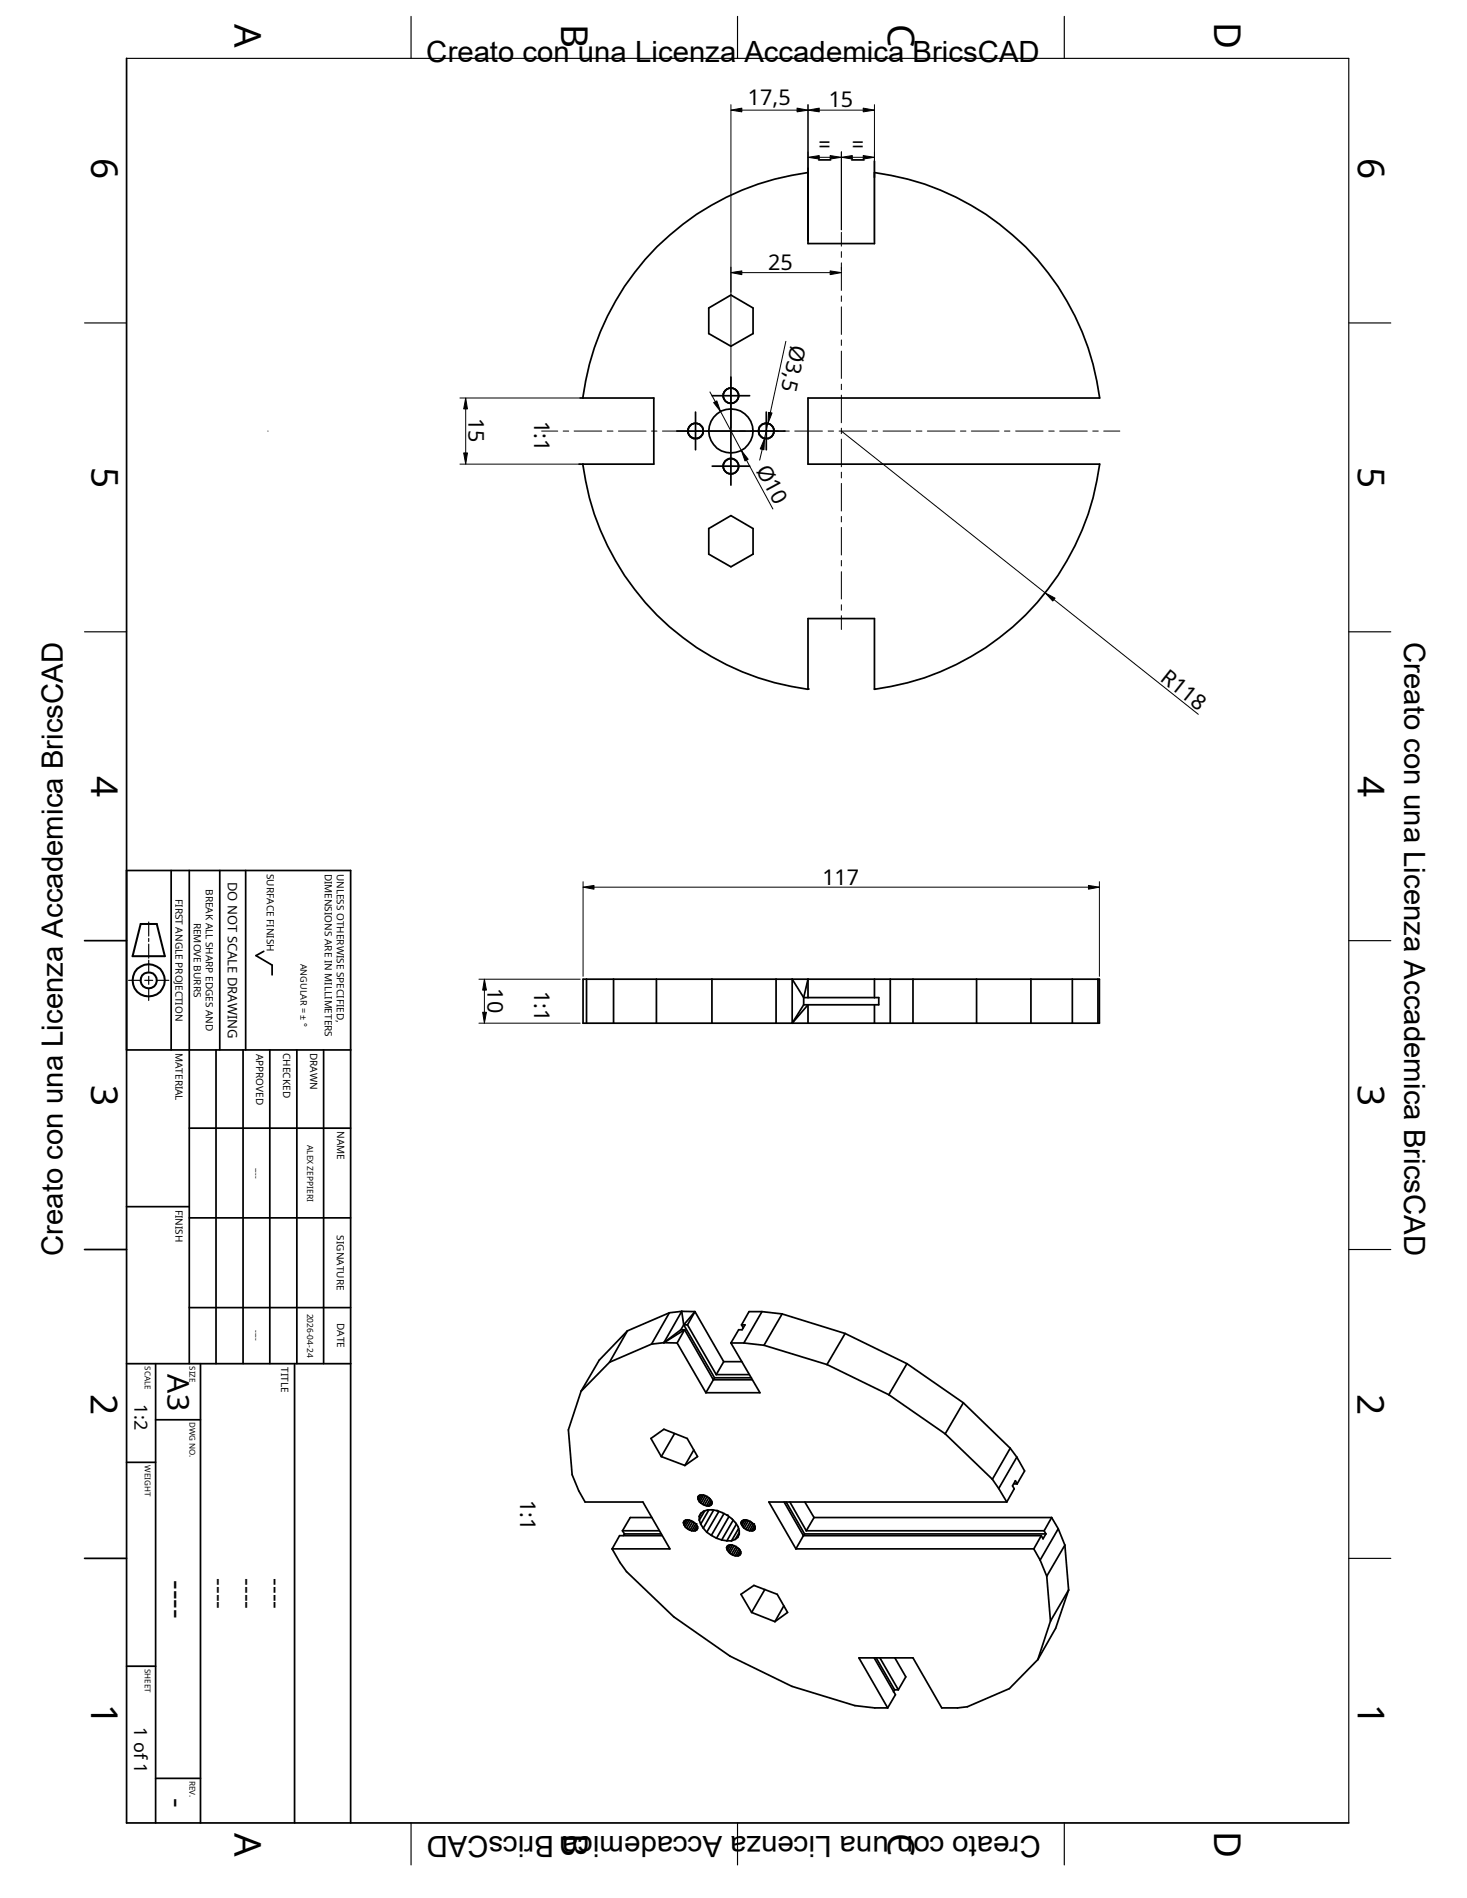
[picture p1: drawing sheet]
<svg xmlns="http://www.w3.org/2000/svg" width="216mm" height="279mm" viewBox="0 0 216 279" stroke-linecap="round" stroke-linejoin="round" font-family="sans-serif">
<g fill="none" stroke="#000" stroke-width=".25">
<path d="M18.6 8.6v259.8h179.9M118.9 25.4a38.4 38.4 0 0 0-33.1 33.2M120.5 23.5h1.8M125.3 23.5h1.9M128.7 23.7v12.2h-9.8v-11.1M128.7 25.4a38.4 38.4 0 0 1 33.1 33.2h-42.9v9.7h42.9a38.4 38.4 0 0 1-33.1 33.2M85.4 58.6h10.8v9.7h-11M104.3 45.3l3.3-1.9 3.2 1.9v3.8l-3.2 1.9-3.3-1.9zM104.8 58.3h5.5M107.6 55.5v15.9M85.8 68.3a38.4 38.4 0 0 0 33.1 33.2M99.6 63.5h15.9"/>
<path d="M102.4 60.7v5.5M104.3 77.8l3.3-1.9 3.2 1.9v3.8l-3.2 1.8-3.3-1.8zM104.8 68.6h5.5M112.8 60.7v5.5M118.9 101.4h.1M118.9 101.4v-10.3h9.8v10.3M128.7 101.4h.1M12.4 138.5h6.2M18.6 128.1h33v140.3M25.2 128.1v26.5M27.9 128.1v72.6M32.3 128.1v26.5"/>
<path d="M36.2 128.1v26.5M18.6 154.6h33M31.8 154.6v46.1M35.8 154.6v46.1M38.8 140l-1.1 .7 2.3 1.4v1.4M39.7 154.6v46.1M43.7 154.6v46.1M47.6 154.6v46.1M85.8 144.1h76v6.5h-76zM86.3 144.1v6.5M90.3 144.1v6.5M96.6 144.1v6.5"/>
<path d="M104.8 144.1v6.5M114.2 144.1v6.5M116.6 150.6l2.3-2.7v2.7M118.3 146.9l.6-2.8v2.8M118.3 146.9h11v1h-11M118.3 146.9v1M118.3 147.9l-1.7 2.7M118.3 146.9l-1.7-2.8v6.5M128.7 144.1v2.8M128.7 147.9v2.7M131 144.1v6.5M134.4 144.1v6.5"/>
<path d="M143.7 144.1v6.5M151.7 144.1v6.5M157.8 144.1v6.5M161.6 144.1v6.5M18.6 177.6h9.3M27.9 166.1h23.7M27.9 179.3h23.7M12.4 183.9h6.2M27.9 192.5h23.7M92.3 195.9l-4.1 4.3-2.7 4.6M92.3 195.9l-2.6 4.6M95.9 197.9l-6.2 2.6"/>
<path d="M97.7 197.7h2M97.7 197.7l-1.8 .2M98.5 193.3l-2.6 4.6M98.5 193.3l-6.2 2.6M99.7 197.7l4.2 7.3M100.2 195.7l-2.5 2M100.2 195.7h.6M100.3 193l.3 2M100.3 193l-1.8 .3M100.3 193l2 .1M100.3 193l-2.6 4.7M100.6 195h.6"/>
<path d="M100.6 195l4.6 7.8M100.6 195l-.4 .7M100.8 195.7l-1.1 2M100.8 195.7l-3.1 2M100.8 195.7l4.2 7.4M101.2 195l4.2 7.4M102.3 193.1l-1.1 1.9M102.3 193.1l4.2 7.3M102.3 193.1l-1.7 1.9M107.6 197.7h1.9M107.6 197.7l4.2 7.3h-7.9M109.1 195l.3 .5"/>
<path d="M109.1 195h.5l-.4 .7h-.5l-1.1 2M109.5 197.7l2.9 .3M112.1 193.1h-1.9l-1.1 1.9M112.1 193.1l3 .3M112.1 193.1l-2.6 4.6M112.4 198l9.3 2.9M115.1 193.4l-2.7 4.6M115.1 193.4l9.3 2.9M124.4 196.3l9.1 4.4M124.4 196.3l-2.7 4.6M18.6 200.7h33M18.6 215.3h4.3"/>
<path d="M22.9 209h6.6M22.9 200.7v67.7M29.5 200.7v67.7M43.3 200.7v67.7M85.5 204.8l-1.8 5.7 .5 6.6 1 2.4 .9 1.6h8.5l4 6.9h-8.5M89.7 200.5l-4.2 4.3M97.3 214.4l-1.5-2.6 1.9-1.4 3.4 1.4 1.6 2.6-1.9 1.3M97.3 214.4l3.5 1.3M99.3 211l-2 3.4M102.1 213.4l-1.3 2.3M105 203.1h5.7M105 203.1l-1.1 1.9"/>
<path d="M105.2 202.8h5.4M105.2 202.8l-.2 .3M105.4 202.4h4.9M106.5 200.4h2.7M106.5 200.4l-1.1 2M121.7 200.9l9.1 4.4M130.8 205.3l8.3 5.8M133.5 200.7l-2.7 4.6M133.5 200.7l8.3 5.8M139.1 211.1l6.9 6.7M141.8 206.5l-2.7 4.6M141.8 206.5l6.9 6.7"/>
<path d="M146 217.8l1 1.3M147 219.1l1.2 2M148.7 213.2l-2.7 4.6M148.7 213.2l.9 1.3M149.2 218.4h.5M149.6 214.5l1.2 2-1.1 1.9M149.6 214.5l-2.6 4.6M149.7 218.4l-.3-.4-.4 .7 .3 .5-1.1 1.9M12.4 229.4h6.2M90.1 228l1.1 2 1 1.4 6.9 6.6 8.3 5.8 9.1 4.4 9.3 2.9 2.9 .3h1.9M91.6 225.3h5.4M91.6 225.3l.3 .5"/>
<path d="M91.9 225.8h5.4M91.9 225.8l-.2 .3M95.9 223.4h-3.1l-1.2 1.9M97.5 226.1h-6.3l-1.1 1.9M100.6 224.2v.1M100.6 224.3l.1 .2M100.7 224.5l.1 .2M100.8 223.9l-.2 .3M100.8 224.7l.2 .3M100.9 223.8l-.3 .5M100.9 223.8l-.1 .1M101 225l.3 .1"/>
<path d="M101.2 223.7l-.3 .1M101.2 223.7l.2 .1M101.2 223.7l-.5 .8M101.3 225.1l.3 .2M101.4 223.8l-.6 .9M101.4 223.8l.3 .1M101.6 225.3h.2M101.7 223.9l-.7 1.1M101.7 223.9l.2 .1M101.8 225.3h.5M101.9 224l-.6 1.1M101.9 224l.3 .2"/>
<path d="M102.2 224.2l-.6 1.1M102.2 224.2l.2 .1M102.4 224.3h.1M102.4 224.3l-.6 1M102.4 224.3l.3 .4M102.5 225.3h-.2M102.5 224.5l-.4 .8M102.7 225l-.2 .3M102.7 224.7v.3M102.7 224.7l-.4 .6M102.7 220.5v.2M102.7 220.7l.1 .2"/>
<path d="M102.8 220.9l.2 .2M102.9 220.2l-.2 .3M102.9 223.2v.6M102.9 223.8l.2 .6M103 221.1l.2 .2M103 220.1l-.3 .6M103 220.1h.5M103 220.1l-.1 .1M103.1 224.4l.4 .6M103.2 221.3l.2 .1M103.2 222.7l-.3 .5M103.3 220.1l-.5 .8"/>
<path d="M103.4 221.4l.3 .2M103.5 225l.5 .6M103.5 220.1l-.5 1M103.5 220.1l.3 .1M103.7 221.6l.3 .1M103.7 222.4l-.8 1.4M103.8 220.2l-.6 1.1M103.8 220.2l.3 .1M104 221.7h.2M104 225.6l.7 .4M104.1 220.3l-.7 1.1M104.1 220.3l.2 .2"/>
<path d="M104.3 222.3l-1.2 2.1M104.3 220.5l-.6 1.1M104.3 220.5l.2 .2M104.4 221.7h-.2M104.5 220.7l-.5 1M104.5 220.7l.2 .2M104.6 221.6l-.2 .1M104.7 220.9l-.5 .8M104.7 220.9l.1 .2M104.7 226l.8 .4M104.8 221.1v.2M104.8 221.3l-.2 .3"/>
<path d="M104.8 221.1l-.4 .6M105 222.3l-1.5 2.7M105.5 226.4l.7 .3M105.5 222.4h.1M105.5 222.4a2.34 2.34 0 0 0-2.4 .4l-.2 .4M105.5 222.4l1.5 .7M105.8 222.5l-1.8 3.1M106.2 226.7l.8 .1M106.6 222.8l-1.9 3.2M106.9 227.8l.1 .2M107 228l.1 .2M107 226.8h.7"/>
<path d="M107 223.1h.1M107 223.1a3.3 3.3 0 0 1 1.8 2.7l-.2 .5-.4 .3M107.1 228.2l.3 .4M107.1 227.5l-.2 .3M107.3 223.3l-1.8 3.1M107.3 227.5h-.2M107.3 227.5l-.3 .5M107.4 228.6l.3 .2M107.5 227.4l-.4 .8M107.5 227.4l.3 .1M107.5 227.4l-.2 .1M107.7 228.8l.2 .1"/>
<path d="M107.8 227.5l-.6 .9M107.8 227.5h.2M107.9 223.8l-1.7 2.9M107.9 228.9l.3 .1M108 227.5l-.6 1.1M108 227.5l.3 .2M108.2 229h.5M108.2 226.6l-.5 .2M108.3 227.7l-.6 1.1M108.3 227.7l.5 .3M108.4 224.4l-1.4 2.4M108.5 227.8l-.6 1.1"/>
<path d="M108.7 225l-1 1.8M108.8 228l-.6 1M108.8 228l.1 .2M108.8 225.6l-.6 1M108.8 228.9l-.1 .1M108.9 228.2l-.4 .8M108.9 228.2l.1 .2M109 228.4l-.3 .6M109 228.6l-.2 .3M109 228.4v.2M109.1 224.2v.1M109.1 224.3l.1 .2"/>
<path d="M109.2 224.5l.3 .5M109.3 223.9l-.2 .3M109.4 223.8l-.1 .1M109.4 223.8l-.3 .5M109.5 225l.3 .1M109.6 223.7l.3 .1M109.6 223.7l-.4 .8M109.6 223.7l-.2 .1M109.8 225.1l.2 .2M109.9 223.8l-.6 .9M109.9 223.8l.3 .1M110 225.3h.3"/>
<path d="M110.2 223.9l-.7 1.1M110.2 223.9l.2 .1M110.3 225.3h.5M110.4 224l-.6 1.1M110.4 224l.5 .3M110.6 237.4l-1.5-2.7 1.9-1.3 3.4 1.3 1.5 2.7-1.9 1.3M110.6 237.4l3.4 1.3M110.7 224.2l-.7 1.1M110.9 224.3h.1M110.9 224.3l-.6 1M110.9 224.3l.1 .2M111 225.3h-.2"/>
<path d="M111 224.5l-.4 .8M111 224.5l.1 .2M111.1 224.7l-.3 .6M111.1 225l-.1 .3M111.1 224.7v.3M112.6 234l-2 3.4M115.4 236.4l-1.4 2.3M115.4 221.1l2.8 5M115.7 221.1l2.7 4.7M116.2 221.1l2.5 4.2M117.1 228h35M118.2 226.1l-1.1 1.9"/>
<path d="M118.2 226.1h35M118.4 225.8h35.5M118.4 225.8l-.2 .3M118.4 221.1l1.4 2.3M118.7 225.3h35M119.8 223.4l-1.1 1.9M119.8 223.4h35M148.2 221.1h-35l3.9 6.9M152.1 228l1 1.7M153.1 229.7l1 2.3M153.2 226.1l-1.1 1.9M153.7 225.3l.2 .5"/>
<path d="M153.9 225.8l-.4 .7-.3-.4M154.1 232l.5 6.6M154.6 238.6l-1.9 5.7M154.8 223.4l-1.1 1.9M154.8 223.4l.9 1.6M155.7 225l-2.6 4.7M155.7 225l1 2.5M156.7 227.5l.6 6.6M156.7 227.5l-2.6 4.5M157.3 234.1l-2.7 4.5M157.3 234.1l-1.9 5.6-2.7 4.6M18.6 245.3h4.3"/>
<path d="M128.7 244.1l3.1 5.4-1.2 1.9M128.9 244.1l2.8 4.7M129.5 244.1l2.7 4.7M131.7 248.8l-.2 .2M131.7 248.8h.5M131.7 244.1l1.6 2.7-1.1 2M152.7 244.3l-4.2 4.3-6.1 2.6-1.5 .2h-2.3l-4.2-7.3h-8l4.2 7.3M22.9 261.8h6.6"/>
<circle cx="107.6" cy="58.2" r="1.13"/>
<circle cx="107.6" cy="58.2" r="1.12"/>
<circle cx="102.4" cy="63.5" r="1.14"/>
<circle cx="102.4" cy="63.4" r="1.12"/>
<circle cx="107.6" cy="68.6" r="1.14"/>
<circle cx="107.6" cy="63.4" r="3.2"/>
<circle cx="107.6" cy="68.6" r="1.13"/>
<circle cx="112.8" cy="63.4" r="1.13"/>
<circle cx="112.8" cy="63.4" r="1.15"/>
</g>
<g fill="none" stroke="#000" stroke-width=".17">
<path d="M18.6 8.6h179.9v259.8M60.5 2.4v6.2M108.5 2.4v6.2M156.6 2.4v6.2M12.4 47.5h6.2M198.5 47.5h6.2M12.4 93h6.2M198.5 93h6.2M21.9 135.7v2.1M21.9 138.1v.5M21.9 139v2.1M198.5 138.5h6.2"/>
<path d="M18.9 144.3h1.8M21.3 144.3h1.2M21.9 141.4v1.7M21.9 143.7v1.2M21.9 145.5v1.8M23.1 144.3h1.7M198.5 183.9h6.2M198.5 229.4h6.2M60.5 268.4v6.1M108.5 268.4v6.1M156.6 268.4v6.1"/>
</g>
<g fill="none" stroke="#000" stroke-width=".3">
<path d="M20.7 136h2.4l1.2 4.8h-4.8z"/>
<circle cx="21.9" cy="144.3" r="2.37"/>
<circle cx="21.9" cy="144.3" r="1.2"/>
</g>
<g fill="none" stroke="#000" stroke-width=".15">
<path d="M107.6 15.4v41.7M109.2 16.2h8.1M118.9 15.4v20M120.6 16.2h6.4M128.7 15.4v20M120.6 23.2h1.6M123.8 22.4v11.4M123.8 34.2v2M123.8 37v.9M123.8 38.7v4.1M125.4 23.2h1.6M67.7 58.6h17.7"/>
<path d="M104.5 57.7l.8 1.4M107.6 57.1v2.3M107.6 59.4v3.6M109.2 40.1h13M115.7 50.2l-2.3 10.5M123.8 43.6v.8M123.8 45.2v4M123.8 50v.8M123.8 51.7v4M123.8 56.6v.8M123.8 58.2v4M39.4 63.5h.1"/>
<path d="M67.7 68.3h17.7M68.5 60.2v6.5M79.7 63.5h2.4M82.9 63.5h.8M84.5 63.5h4.1M89.4 63.5h.8M91 63.5h4.1M95.9 63.5h.8M97.5 63.5h4.1M102.4 63.5h.8M104 63.5h4M106 60.6l3.1 5.7"/>
<path d="M108.9 63.5h.8M109.9 67.7l3.8 7.2M110.5 63.5h4.1M112.2 66.1l-.4 1.6M113 62.4l-.5 2.1M115.4 63.5h.8M117 63.5h4M121.9 63.5h.8M123.5 63.5h4.1M123.8 63v.8M123.8 64.6v4.1M123.8 69.5v.9"/>
<path d="M123.8 71.2v4M123.8 76v.8M123.8 77.6v4.1M123.8 63.5l30 23.8M128.4 63.5h.8M130 63.5h4M134.8 63.5h.9M136.5 63.5h4M141.4 63.5h.8M143 63.5h4M147.8 63.5h.8M149.5 63.5h4"/>
<path d="M154.3 63.5h.9M156 63.5h4M160.8 63.5h.8M162.4 63.5h2.4M123.8 82.5v.8M123.8 84.2v4M123.8 89v.8M123.8 90.6v2.1M155.1 88.3l21.3 16.9M85.8 129.8v13.9M87.4 130.6h72.8M161.8 129.8v13.9"/>
<path d="M70.5 144.1h14.9M70.5 150.6h14.9M71.3 145.8v3.2"/>
</g>
<g fill="#000" stroke="#000" stroke-width=".15">
<path d="M107.6 16.2l1.6-.3v.6z" fill-rule="evenodd"/>
<path d="M117.3 15.9l1.6 .3-1.6 .3z" fill-rule="evenodd"/>
<path d="M118.9 16.2l1.7-.3v.6z" fill-rule="evenodd"/>
<path d="M127 15.9l1.7 .3-1.7 .3z" fill-rule="evenodd"/>
<path d="M107.6 40.1l1.6-.2v.5z" fill-rule="evenodd"/>
<path d="M118.9 23.2l1.7-.3v.5z" fill-rule="evenodd"/>
<path d="M122.2 22.9l1.6 .3-1.6 .2z" fill-rule="evenodd"/>
<path d="M123.8 23.2l1.6-.3v.5z" fill-rule="evenodd"/>
<path d="M127 22.9l1.7 .3-1.7 .2z" fill-rule="evenodd"/>
<path d="M105 59.3l.5-.3 .5 1.6z" fill-rule="evenodd"/>
<path d="M122.2 39.9l1.6 .2-1.6 .3z" fill-rule="evenodd"/>
<path d="M68.2 66.7h.6l-.3 1.6z" fill-rule="evenodd"/>
<path d="M68.5 58.6l.3 1.6h-.6z" fill-rule="evenodd"/>
<path d="M109.1 66.3l1 1.3-.5 .3z" fill-rule="evenodd"/>
<path d="M112.5 64.6l-.1 1.6-.5-.1z" fill-rule="evenodd"/>
<path d="M113.1 60.7l.5 .1-.6 1.5z" fill-rule="evenodd"/>
<path d="M153.8 87.3l1.5 .8-.4 .4z" fill-rule="evenodd"/>
<path d="M85.8 130.6l1.6-.3v.6z" fill-rule="evenodd"/>
<path d="M160.2 130.3l1.6 .3-1.6 .3z" fill-rule="evenodd"/>
<path d="M71 149h.6l-.3 1.6z" fill-rule="evenodd"/>
<path d="M71.3 144.1l.3 1.7h-.6z" fill-rule="evenodd"/>
</g>
<g font-size="5.4">
<text x="34.5" y="3.6" transform="rotate(90 34.5 3.6)">A</text>
<text x="82.6" y="3.5" transform="rotate(90 82.6 3.5)">B</text>
<text x="130.6" y="3.6" transform="rotate(90 130.6 3.6)">C</text>
<text x="178.7" y="3.3" transform="rotate(90 178.7 3.3)">D</text>
<text x="13.4" y="23.2" transform="rotate(90 13.4 23.2)">6</text>
<text x="199.8" y="23.2" transform="rotate(90 199.8 23.2)">6</text>
<text x="13.5" y="68.7" transform="rotate(90 13.5 68.7)">5</text>
<text x="199.8" y="68.7" transform="rotate(90 199.8 68.7)">5</text>
<text x="13.4" y="114.2" transform="rotate(90 13.4 114.2)">4</text>
<text x="199.8" y="114.2" transform="rotate(90 199.8 114.2)">4</text>
<text x="13.4" y="159.7" transform="rotate(90 13.4 159.7)">3</text>
<text x="199.8" y="159.7" transform="rotate(90 199.8 159.7)">3</text>
<text x="13.4" y="205.1" transform="rotate(90 13.4 205.1)">2</text>
<text x="199.8" y="205.1" transform="rotate(90 199.8 205.1)">2</text>
<text x="13.4" y="250.9" transform="rotate(90 13.4 250.9)">1</text>
<text x="199.8" y="250.9" transform="rotate(90 199.8 250.9)">1</text>
<text x="34.5" y="269.9" transform="rotate(90 34.5 269.9)">A</text>
<text x="82.6" y="269.8" transform="rotate(90 82.6 269.8)">B</text>
<text x="130.6" y="269.9" transform="rotate(90 130.6 269.9)">C</text>
<text x="178.7" y="269.6" transform="rotate(90 178.7 269.6)">D</text>
</g>
<g font-size="4.4">
<text x="24.6" y="202.3" transform="rotate(90 24.6 202.3)">A3</text>
<text x="24.6" y="232.5" transform="rotate(90 24.6 232.5)">----</text>
<text x="24.6" y="264.7" transform="rotate(90 24.6 264.7)">-</text>
</g>
<g font-size="4.3">
<text x="62.7" y="9.2">Creato con una Licenza Accademica BricsCAD</text>
<text x="206.6" y="94.5" transform="rotate(90 206.6 94.5)">Creato con una Licenza Accademica BricsCAD</text>
<text x="9.3" y="184.9" transform="rotate(-90 9.3 184.9)">Creato con una Licenza Accademica BricsCAD</text>
<text x="153.2" y="270.2" transform="rotate(-180 153.2 270.2)">Creato con una Licenza Accademica BricsCAD</text>
</g>
<g font-size="3.5">
<text x="31.1" y="232.3" transform="rotate(90 31.1 232.3)">----</text>
<text x="35.3" y="232.3" transform="rotate(90 35.3 232.3)">----</text>
<text x="39.5" y="232.3" transform="rotate(90 39.5 232.3)">----</text>
</g>
<g font-size="3.2">
<text x="110.1" y="15.4">17,5</text>
<text x="122" y="15.8">15</text>
<text x="120.5" y="22.3">=</text>
<text x="125.3" y="22.3">=</text>
<text x="113.1" y="39.7">25</text>
<text x="116.4" y="50.6" transform="rotate(102 116.4 50.6)">Ø3,5</text>
<text x="69" y="61.6" transform="rotate(90 69 61.6)">15</text>
<text x="78.6" y="61.9" transform="rotate(90 78.6 61.9)">1:1</text>
<text x="111.2" y="69.1" transform="rotate(62 111.2 69.1)">Ø10</text>
<text x="170.6" y="100" transform="rotate(38 170.6 100)">R118</text>
<text x="121" y="130.2">117</text>
<text x="71.8" y="145.5" transform="rotate(90 71.8 145.5)">10</text>
<text x="78.6" y="145.9" transform="rotate(90 78.6 145.9)">1:1</text>
<text x="76.5" y="220.8" transform="rotate(90 76.5 220.8)">1:1</text>
</g>
<g font-size="2.7">
<text x="19.8" y="206.7" transform="rotate(90 19.8 206.7)">1:2</text>
<text x="19.8" y="254.2" transform="rotate(90 19.8 254.2)">1 of 1</text>
</g>
<text font-size="1.9" x="33.5" y="129.8" transform="rotate(90 33.5 129.8)">DO NOT SCALE DRAWING</text>
<g font-size="1.5">
<text x="30.3" y="130.9" transform="rotate(90 30.3 130.9)">BREAK ALL SHARP EDGES AND</text>
<text x="39.3" y="128.7" transform="rotate(90 39.3 128.7)">SURFACE FINISH</text>
<text x="47.8" y="128.6" transform="rotate(90 47.8 128.6)">DIMENSIONS ARE IN MILLIMETERS</text>
<text x="49.6" y="128.6" transform="rotate(90 49.6 128.6)">UNLESS OTHERWISE SPECIFIED,</text>
<text x="25.8" y="132.4" transform="rotate(90 25.8 132.4)">FIRST ANGLE PROJECTION</text>
<text x="28.5" y="135.8" transform="rotate(90 28.5 135.8)">REMOVE BURRS</text>
<text x="25.8" y="155" transform="rotate(90 25.8 155)">MATERIAL</text>
<text x="37.7" y="155.1" transform="rotate(90 37.7 155.1)">APPROVED</text>
<text x="41.7" y="155" transform="rotate(90 41.7 155)">CHECKED</text>
<text x="45.6" y="155" transform="rotate(90 45.6 155)">DRAWN</text>
<text x="49.6" y="166.5" transform="rotate(90 49.6 166.5)">NAME</text>
<text x="25.8" y="178.1" transform="rotate(90 25.8 178.1)">FINISH</text>
<text x="49.6" y="181.9" transform="rotate(90 49.6 181.9)">SIGNATURE</text>
<text x="49.6" y="194.8" transform="rotate(90 49.6 194.8)">DATE</text>
<text x="41.4" y="201.3" transform="rotate(90 41.4 201.3)">TITLE</text>
</g>
<text font-size="1.3" x="44.2" y="141.9" transform="rotate(90 44.2 141.9)">ANGULAR = ± °</text>
<g font-size="1.2">
<text x="37.3" y="171.9" transform="rotate(90 37.3 171.9)">----</text>
<text x="45.2" y="168.5" transform="rotate(90 45.2 168.5)">ALEX ZEPPIERI</text>
<text x="37.3" y="195.8" transform="rotate(90 37.3 195.8)">----</text>
<text x="45.2" y="193.4" transform="rotate(90 45.2 193.4)">2026-04-24</text>
<text x="21.3" y="201.1" transform="rotate(90 21.3 201.1)">SCALE</text>
<text x="27.9" y="201.1" transform="rotate(90 27.9 201.1)">SIZE</text>
<text x="27.9" y="209.3" transform="rotate(90 27.9 209.3)">DWG NO.</text>
<text x="21.3" y="215.7" transform="rotate(90 21.3 215.7)">WEIGHT</text>
<text x="21.3" y="245.7" transform="rotate(90 21.3 245.7)">SHEET</text>
<text x="27.9" y="262.1" transform="rotate(90 27.9 262.1)">REV.</text>
</g>
</svg>
